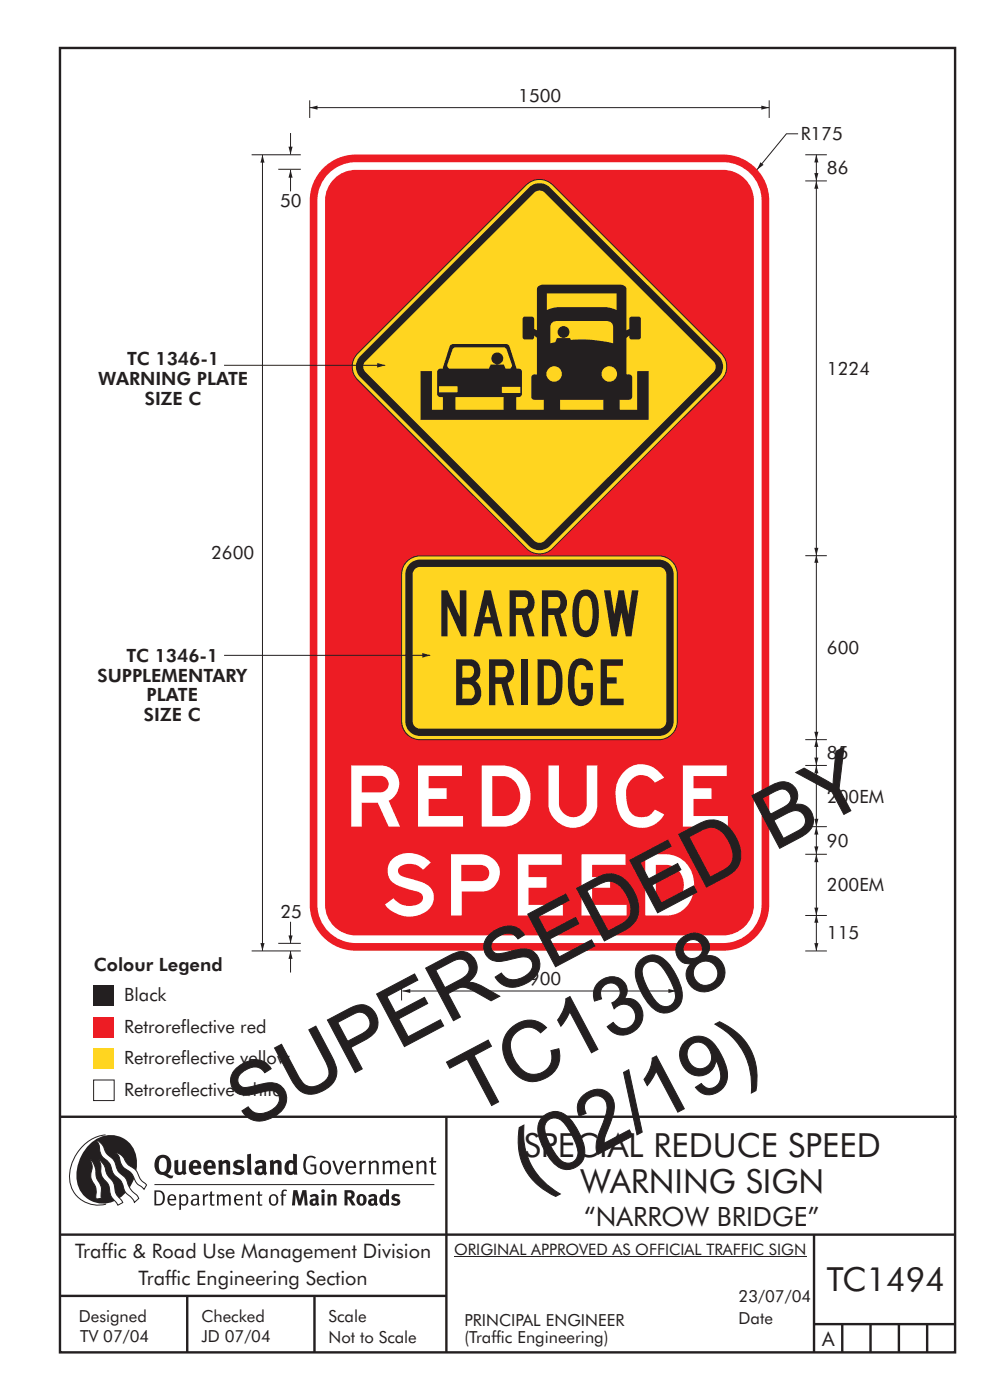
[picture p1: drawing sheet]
<svg xmlns="http://www.w3.org/2000/svg" width="210mm" height="297mm" viewBox="0 0 210 297" stroke-linecap="round" stroke-linejoin="round" font-family="sans-serif">
<g fill="none" stroke="#231f20" stroke-width=".51">
<path d="M12.7 10.2h190v276.9h-190zM12.7 237.1h190.3M94.7 237v50.1M12.7 262.1h190.1M12.7 275.1h82M39.7 275.1v12M66.7 275.1v12M172.7 262.1v25M172.7 281.1h30M178.7 281.1v6M184.7 281.1v6M190.7 281.1v6"/>
<path d="M196.7 281.1v6"/>
</g>
<path d="M96.3 266.8h74.8" fill="none" stroke="#231f20" stroke-width=".21"/>
<path d="M19.9 209.1h4.3v4.3h-4.3z" fill-rule="evenodd" fill="#231f20"/>
<path d="M19.9 229.3h4.3v4.3h-4.3z" fill-rule="evenodd" fill="#fff" stroke="#231f20" stroke-width=".21"/>
<path d="M19.9 222.4h4.3v4.4h-4.3z" fill-rule="evenodd" fill="#ffd520"/>
<g fill="#ed1c24">
<path d="M19.9 215.8h4.3v4.4h-4.3z" fill-rule="evenodd"/>
<path d="M68.2 36.1a9.8 9.8 0 0 1 7.3-3.3h77.9a9.8 9.8 0 0 1 9.8 9.8v149.4a9.8 9.8 0 0 1-9.8 9.8h-77.9a9.8 9.8 0 0 1-9.8-9.8v-149.4a9.7 9.7 0 0 1 2.5-6.5zM69.7 36.8a8.1 8.1 0 0 1 5.8-2.4h77.9a8.2 8.2 0 0 1 8.2 8.2v149.4a8.2 8.2 0 0 1-8.2 8.2h-77.9a8.2 8.2 0 0 1-8.2-8.2v-149.4a8.1 8.1 0 0 1 2.4-5.8zM70.6 38.3a6.5 6.5 0 0 1 4.9-2.2h77.9a6.5 6.5 0 0 1 6.6 6.5v149.4a6.5 6.5 0 0 1-6.6 6.6h-77.9a6.5 6.5 0 0 1-6.5-6.6v-149.4a6.5 6.5 0 0 1 1.6-4.3z" fill-rule="evenodd"/>
</g>
<path d="M65.7 21.3v3.7M163.2 21.3v3.7M170.9 32.9h4.5M85.2 208.6v3.8M143.7 208.6v3.8" fill="none" stroke="#231f20" stroke-width=".21"/>
<g fill="#fff">
<path d="M88.7 162.5h9.3v2.2h-7.1v2.6h3.9v2.3h-3.9v3.6h7.4v2.3h-9.6z"/>
<path d="M116.4 162.5h2.2v8.1a2.95 2.95 0 0 0 2.9 2.9 2.95 2.95 0 0 0 3-2.8v-8.2h2.3v8.2a5.2 5.2 0 0 1-5.2 5 5.2 5.2 0 0 1-5.2-4.9z"/>
<path d="M132.7 163.6a5.3 5.3 0 0 1 7.9 1.1l.3 .4-1.9 1a3.3 3.3 0 0 0-3.7-1.5 3.3 3.3 0 0 0-2.4 3.1 7.3 7.3 0 0 0 1.2 5 3.2 3.2 0 0 0 4.9-.9l1.9 1.1a5.4 5.4 0 0 1-5.9 2.7 5.4 5.4 0 0 1-4.2-5.1 7.1 7.1 0 0 1 1.9-6.9z"/>
<path d="M144.9 162.5h9.3v2.2h-7.1v2.6h3.9v2.3h-3.9v3.6h7.3v2.3h-9.5z"/>
<path d="M83.3 182.3a5.9 5.9 0 0 1 8.1 .8l-1.6 1.5a3.7 3.7 0 0 0-5.1-.4 1.25 1.25 0 0 0 .9 1.9l2.5 .7a4.7 4.7 0 0 1 3.8 2.7 3.8 3.8 0 0 1-2.7 4.6 6.6 6.6 0 0 1-7.5-2.1l1.8-1.3a4.2 4.2 0 0 0 6.1 .6 1.4 1.4 0 0 0-1.3-2.1l-2.2-.6a5.3 5.3 0 0 1-3.6-2.4 3.5 3.5 0 0 1 .8-3.9z"/>
<path d="M109.9 181.3h9.3v2.3h-7.1v2.6h3.8v2.2h-3.8v3.7h7.3v2.2h-9.5z"/>
<path d="M123.4 181.3h9.3v2.3h-7.1v2.6h3.9v2.2h-3.9v3.7h7.4v2.2h-9.6z"/>
<path d="M74.5 162.5v13h2.2v-5.1h3.5l2.3 5.1h2.4l-2.4-5.5a3.9 3.9 0 0 0 2.1-4.4 3.9 3.9 0 0 0-3.8-3.1zM76.7 164.7h4.1a1.74 1.74 0 0 1 1.7 1.7 1.74 1.74 0 0 1-1.7 1.8h-4.1z"/>
<path d="M102.2 162.5v13h4.5a6.1 6.1 0 0 0 5.8-7.2 6.1 6.1 0 0 0-6.1-5.8zM104.5 164.7a6.7 6.7 0 0 1 3.7 .4 4.5 4.5 0 0 1-.4 8l-3.3 .1z"/>
<path d="M95.7 181.3v13h2.3v-5.1h4.3a4 4 0 0 0 3.8-4.1 4 4 0 0 0-4.1-3.8zM97.9 183.6h4a1.73 1.73 0 0 1 1.9 1.7 1.73 1.73 0 0 1-1.8 1.7h-4.1z"/>
<path d="M136.9 181.3v13h4.5a6.1 6.1 0 0 0 5.8-7.2 6.1 6.1 0 0 0-6.1-5.8zM139.2 183.6a6.7 6.7 0 0 1 3.7 .3 4.5 4.5 0 0 1-.4 8l-3.3 .2z"/>
</g>
<path d="M173.2 194.2v7.7" fill="none" stroke="#231f20" stroke-width=".21"/>
<g fill="#231f20">
<path d="M173.2 194.2l.4 1.7h-.8z"/>
<path d="M172.8 200.2h.8l-.4 1.7z"/>
</g>
<path d="M173.2 181.3v13" fill="none" stroke="#231f20" stroke-width=".21"/>
<g fill="#231f20">
<path d="M173.2 181.3l.4 1.7h-.8z"/>
<path d="M172.8 192.7h.8l-.4 1.6z"/>
</g>
<path d="M173.2 175.5v5.8" fill="none" stroke="#231f20" stroke-width=".21"/>
<g fill="#231f20">
<path d="M173.2 175.5l.4 1.7h-.8z"/>
<path d="M172.8 179.7h.8l-.4 1.6z"/>
</g>
<path d="M173.2 162.5v13" fill="none" stroke="#231f20" stroke-width=".21"/>
<g fill="#231f20">
<path d="M173.2 162.5l.4 1.7h-.8z"/>
<path d="M172.8 173.8h.8l-.4 1.7z"/>
</g>
<path d="M173.2 156.9v5.6" fill="none" stroke="#231f20" stroke-width=".21"/>
<g fill="#231f20">
<path d="M173.2 156.9l.4 1.7h-.8z"/>
<path d="M172.8 160.8h.8l-.4 1.7z"/>
</g>
<path d="M173.2 38.4v79.6" fill="none" stroke="#231f20" stroke-width=".21"/>
<g fill="#231f20">
<path d="M173.2 38.4l.4 1.7h-.8z"/>
<path d="M172.8 116.3h.8l-.4 1.7z"/>
</g>
<path d="M173.2 32.8v5.6" fill="none" stroke="#231f20" stroke-width=".21"/>
<g fill="#231f20">
<path d="M173.2 32.8l.4 1.7h-.8z"/>
<path d="M172.8 36.7h.8l-.4 1.7z"/>
</g>
<path d="M65.7 22.8h97.5" fill="none" stroke="#231f20" stroke-width=".21"/>
<g fill="#231f20">
<path d="M65.7 22.8l1.7-.4v.9z"/>
<path d="M161.5 22.4l1.7 .4-1.7 .5z"/>
</g>
<path d="M85.4 210.4h58.1" fill="none" stroke="#231f20" stroke-width=".21"/>
<g fill="#231f20">
<path d="M85.4 210.4l1.7-.5v.9z"/>
<path d="M141.8 209.9l1.7 .5-1.7 .4z"/>
</g>
<path d="M169.3 28.4h-2.4l-6.3 7.6" fill="none" stroke="#231f20" stroke-width=".21"/>
<path d="M161.3 34.4l.7 .6-1.4 1z" fill="#231f20"/>
<path d="M170.9 38.4h4.5M170.9 118h4.5M173.2 117.8v39.2M170.9 157h4.5M170.9 175.5h4.5M170.9 162.5h4.5M170.9 194.3h4.5M170.9 181.3h4.5" fill="none" stroke="#231f20" stroke-width=".21"/>
<g fill="#231f20">
<path d="M173.2 117.8l.4 1.7h-.8z"/>
<path d="M172.8 155.3h.8l-.4 1.7z"/>
</g>
<path d="M55.7 32.9v169M170.9 201.9h4.5" fill="none" stroke="#231f20" stroke-width=".21"/>
<g fill="#231f20">
<path d="M55.7 32.9l.4 1.6h-.8z"/>
<path d="M55.3 200.2h.8l-.4 1.7z"/>
</g>
<path d="M61.6 36v4.6" fill="none" stroke="#231f20" stroke-width=".21"/>
<path d="M61.6 36l.5 1.7h-.9z" fill="#231f20"/>
<path d="M61.6 28.2v4.6" fill="none" stroke="#231f20" stroke-width=".21"/>
<path d="M61.2 31.1h.9l-.5 1.7z" fill="#231f20"/>
<path d="M61.6 201.9v4.5" fill="none" stroke="#231f20" stroke-width=".21"/>
<path d="M61.6 201.9l.5 1.6h-.9z" fill="#231f20"/>
<path d="M61.6 195.7v4.5" fill="none" stroke="#231f20" stroke-width=".21"/>
<path d="M61.2 198.6h.9l-.5 1.6z" fill="#231f20"/>
<path d="M53.4 32.9h10.4M59 35.9h4.8M53.4 201.9h10.4M59 200.2h4.8" fill="none" stroke="#231f20" stroke-width=".21"/>
<g fill="#231f20">
<path d="M65 245.7a1.61 1.61 0 0 1 2 0l-.2 .3a1.17 1.17 0 0 0-1.4-.2 1.17 1.17 0 0 0-.5 1.3 1.42 1.42 0 0 0 1.2 1.8l.6-.1v-1.2h-.8l-.1-.4h1.3v1.8a1.82 1.82 0 0 1-2.1 0 1.82 1.82 0 0 1-.6-2.1l.2-.7z" fill-rule="evenodd"/>
<path d="M68.3 246.6a1.77 1.77 0 0 0 .3 2.7 1.39 1.39 0 0 0 1.4-.5 1.39 1.39 0 0 0 .2-1.5 1.19 1.19 0 0 0-1.9-.7zM68.6 246.9a.83 .83 0 0 1 1 0 .83 .83 0 0 1 .2 1 .75 .75 0 0 1-.6 1 .75 .75 0 0 1-.9-.8l.1-.9z" fill-rule="evenodd"/>
<path d="M70.5 246.4h.5l.8 2.4 .8-2.4h.4l-1 2.9h-.4z" fill-rule="evenodd"/>
<path d="M73.6 246.7a1.74 1.74 0 0 0 .5 2.6l1-.1 .4-.2-.2-.3a.89 .89 0 0 1-1 .2 .89 .89 0 0 1-.5-1h1.8a1.15 1.15 0 0 0-.5-1.4 1.15 1.15 0 0 0-1.5 .2zM74 246.9a.67 .67 0 0 1 .8-.1 .67 .67 0 0 1 .3 .8h-1.3z" fill-rule="evenodd"/>
<path d="M76.2 246.5l.5-.1v.4l.6-.4h.4l-.2 .5a.61 .61 0 0 0-.7 .6v1.8h-.5z" fill-rule="evenodd"/>
<path d="M78.2 246.5l.4-.1 .1 .4a.89 .89 0 0 1 .9-.4 .89 .89 0 0 1 .8 .7v2.2h-.5v-2.2l-.1-.2-.3-.2-.8 .4v2.2h-.4z" fill-rule="evenodd"/>
<path d="M81.1 246.5l.5-.1v.4a.83 .83 0 0 1 .8-.5 .83 .83 0 0 1 .7 .5 .86 .86 0 0 1 1-.4 .86 .86 0 0 1 .7 .7v2.2h-.5v-2.4a.5 .5 0 0 0-.8 .1l-.3 .2v2.1h-.5v-2.3l-.3-.2-.8 .3v2.2h-.4z" fill-rule="evenodd"/>
<path d="M85.7 246.7a1.74 1.74 0 0 0 .5 2.6l1-.1 .4-.2-.2-.3a.89 .89 0 0 1-1 .2 .89 .89 0 0 1-.5-1h1.7a1.15 1.15 0 0 0-.4-1.4 1.15 1.15 0 0 0-1.5 .2zM86.1 246.9a.67 .67 0 0 1 .8-.1 .67 .67 0 0 1 .3 .8h-1.3z" fill-rule="evenodd"/>
<path d="M88.3 246.5l.4-.1 .1 .4a.89 .89 0 0 1 1-.4 .89 .89 0 0 1 .7 .7v2.2h-.5v-2.2l-.1-.2-.3-.2-.8 .4v2.2h-.4z" fill-rule="evenodd"/>
<path d="M91.5 245.7l.5-.1-.1 .8h.7l-.1 .4h-.6v2l.1 .2h.5l.1 .2a.71 .71 0 0 1-1.1-.5v-1.9h-.4v-.4h.4z" fill-rule="evenodd"/>
<path d="M37 246.4l.8-.2v2a.46 .46 0 0 0 .2 .6 .46 .46 0 0 0 .7-.3v-2.1l.7-.2v2.3l.2 .6-.6 .3-.2-.3a1.03 1.03 0 0 1-1.2 .3 1.03 1.03 0 0 1-.6-1.1z" fill-rule="evenodd"/>
<path d="M40.5 246.6a1.64 1.64 0 0 0-.1 2.3 1.64 1.64 0 0 0 2.3 .1l-.3-.5a.78 .78 0 0 1-.9 .3 .78 .78 0 0 1-.6-.7h1.8a1.37 1.37 0 0 0-.5-1.7 1.37 1.37 0 0 0-1.7 .2zM41.1 247a.48 .48 0 0 1 .6-.1 .48 .48 0 0 1 .2 .6h-.9z" fill-rule="evenodd"/>
<path d="M43.5 246.6a1.65 1.65 0 0 0-.2 2 1.65 1.65 0 0 0 1.9 .7l.6-.3-.4-.5a.78 .78 0 0 1-.9 .4 .78 .78 0 0 1-.5-.8h1.8a1.37 1.37 0 0 0-.6-1.7 1.37 1.37 0 0 0-1.7 .2zM44.1 247a.48 .48 0 0 1 .7-.1 .48 .48 0 0 1 .1 .6h-.9z" fill-rule="evenodd"/>
<path d="M46.3 246.4l.7-.2 .1 .4a.95 .95 0 0 1 1.1-.4 .95 .95 0 0 1 .6 .9v2.3h-.7l-.1-2.3-.2-.2-.6 .3v2.2h-.8z" fill-rule="evenodd"/>
<path d="M49.7 246.6a1.73 1.73 0 0 1 2.1-.1l-.3 .5-.5-.2a.42 .42 0 0 0-.6 .3l.1 .2a1.23 1.23 0 0 1 1.4 1.1 1.47 1.47 0 0 1-2.3 .8l-.3-.1 .3-.6 .8 .3a.47 .47 0 0 0 .7-.3 .87 .87 0 0 0-1.1-.5l-.4-.2-.1-.4z" fill-rule="evenodd"/>
<path d="M54.1 246.6l.3 .6 .3-.2a.62 .62 0 0 1 .9 0l.1 .4a1.21 1.21 0 0 0-1.3 .4 1.21 1.21 0 0 0-.2 1.3 1.19 1.19 0 0 0 1.7 0l.4 .4 .4-.5-.2-.3v-1.4a.96 .96 0 0 0-1.4-1.1zM55 248.1l.7-.1v.7a.43 .43 0 0 1-.7 .1 .43 .43 0 0 1 0-.7z" fill-rule="evenodd"/>
<path d="M57.2 246.4l.7-.2 .1 .4a.95 .95 0 0 1 1.1-.4 .95 .95 0 0 1 .6 .9v2.3h-.8v-2.3l-.2-.2-.6 .3v2.2h-.8z" fill-rule="evenodd"/>
<path d="M62.2 244.9v1.5a1.29 1.29 0 0 0-1.4 .1 1.29 1.29 0 0 0-.4 1.4 1.24 1.24 0 0 0 .5 1.3 1.24 1.24 0 0 0 1.4 0l.1 .2h.7l-.1-4.4zM61.5 246.9h.4l.3 .2v1.4l-.2 .2a.48 .48 0 0 1-.7-.4 1.52 1.52 0 0 1 .2-1.4z" fill-rule="evenodd"/>
<path d="M52.4 245.1l.8-.2 .2 4.5h-.8v-.2z" fill-rule="evenodd"/>
</g>
<path d="M22.4 240.9a9 9 0 0 0-7.3 10.9 6.2 6.2 0 0 0 7.4 3.8M32.8 251.5h59.4" fill="none" stroke="#231f20" stroke-width=".21"/>
<path d="M19.1 242.8a5.7 5.7 0 0 1 6.6-1.4 5.7 5.7 0 0 1 3.4 5.7 8.6 8.6 0 0 1-6.3 8.3 5.7 5.7 0 0 1-6.5-7 9.9 9.9 0 0 1 2.8-5.6z" fill-rule="evenodd" fill="#231f20"/>
<path d="M24.5 244.6a3.1 3.1 0 0 1 2.3 2.1l.8 .8a3.2 3.2 0 0 1 1.9 2.3l.4 .7 1.2 1-.5 1-.3-.3a3.5 3.5 0 0 1-1.8-2.1 3.8 3.8 0 0 0-2.2-2.2 3.5 3.5 0 0 1-1-2.2zM20.5 242a3.4 3.4 0 0 1 1.9 2.4l.7 .9a3.7 3.7 0 0 1 1.8 2.9l.7 .9a3.5 3.5 0 0 1 1.7 2.6 6.3 6.3 0 0 0 1.9 2.2l.2 .5-.9 .8a6.1 6.1 0 0 0-1.9-2.2l-.3-.7a3.6 3.6 0 0 0-2-2.8l-.5-1a3.6 3.6 0 0 0-2-2.8 3.7 3.7 0 0 1-.7-2.4zM21 246.2a3.4 3.4 0 0 1 1.6 2.7l.5 1a3.8 3.8 0 0 1 1.4 3.1l.3 .7 1.2 1.6-1 .5-.5-.8a3.2 3.2 0 0 1-1.3-2.7 4.3 4.3 0 0 0-1.4-2.3 4.7 4.7 0 0 1-.4-2.9zM19.3 246.2a5.1 5.1 0 0 1 1.1 3.7l.3 .6a3.1 3.1 0 0 1 .7 3l.1 .9-1.1 .1-.1-.8a3.5 3.5 0 0 0-.8-3.2 3.6 3.6 0 0 1 .1-2.5z" fill-rule="evenodd" fill="#fff" stroke="#231f20" stroke-width=".21"/>
<g fill="#231f20">
<path d="M33.4 245.6a2.51 2.51 0 0 0 .4 3.7l.8 .1a2.78 2.78 0 0 0 2 .7l.2-.6h-.5l-.8-.3a2.56 2.56 0 0 0 0-3.8 1.83 1.83 0 0 0-2.1 .2zM34.1 245.9a.87 .87 0 0 1 1 0 .87 .87 0 0 1 .3 1v.4a1.17 1.17 0 0 1-.8 1.5l-.4-.1a2.38 2.38 0 0 1-.1-2.8z" fill-rule="evenodd"/>
<path d="M33.2 253v2.6a1.12 1.12 0 0 0 1.1-.3 1.12 1.12 0 0 0 .3-1.2l-.1-.5-.4-.5zM32.8 252.7h1.1a1.67 1.67 0 0 1 1.1 1.6 1.67 1.67 0 0 1-1.2 1.6h-1zM36.1 254l-.2 .5h1.1a.55 .55 0 0 0-.2-.6 .55 .55 0 0 0-.7 .1zM35.8 253.8a.95 .95 0 0 1 1.2-.1 .95 .95 0 0 1 .4 1.1h-1.5a.72 .72 0 0 0 .4 .8 .72 .72 0 0 0 .9-.2l.1 .2a1.15 1.15 0 0 1-1.5 .1 1.15 1.15 0 0 1-.2-1.5zM38.4 254.2v1.1a.7 .7 0 0 0 1 .2 .7 .7 0 0 0 .2-.9 .61 .61 0 0 0-.4-.8 .61 .61 0 0 0-.8 .4zM38 253.6l.4-.1v.3a.95 .95 0 0 1 1.2-.1 .95 .95 0 0 1 .4 1.2 .92 .92 0 0 1-.5 .9 .92 .92 0 0 1-1.1-.1v1.1l-.4 .1zM41 254.9a.5 .5 0 0 0 .2 .8 .5 .5 0 0 0 .6-.4l.1-.6zM40.6 253.8a1 1 0 0 1 1.6 .3v1.4l.2 .2-.2 .3-.3-.4a.78 .78 0 0 1-1.4 0 .78 .78 0 0 1 .8-1.1l.6-.1a.58 .58 0 0 0-.4-.6 .58 .58 0 0 0-.7 .2zM43 253.6l.3-.1 .1 .4 .3-.3 .5-.1-.2 .4a.52 .52 0 0 0-.6 .5v1.5h-.3zM44.6 253l.4-.1v.7h.6l-.2 .2h-.4v1.5a.35 .35 0 0 0 .5 .3v.3a.57 .57 0 0 1-.6 0 .57 .57 0 0 1-.3-.5v-1.6h-.3v-.2h.3zM46 253.6l.3-.1 .1 .3 .2-.1a.64 .64 0 0 1 1 .2 .7 .7 0 0 1 .8-.4 .7 .7 0 0 1 .6 .6v1.8h-.4v-1.7l-.3-.4-.6 .4v1.7h-.4v-1.7a.38 .38 0 0 0-.3-.4 .38 .38 0 0 0-.4 .2l-.2 .1v1.8h-.4zM50.2 254l-.1 .5h1a.55 .55 0 0 0-.2-.6 .55 .55 0 0 0-.7 .1zM49.9 253.8a.95 .95 0 0 1 1.2-.1 .95 .95 0 0 1 .4 1.1h-1.4a.72 .72 0 0 0 .4 .8 .72 .72 0 0 0 .8-.2l.2 .2a1.15 1.15 0 0 1-1.5 .1 1.15 1.15 0 0 1-.3-1.5zM52.1 253.6l.3-.1 .1 .4a.72 .72 0 0 1 .8-.4 .72 .72 0 0 1 .6 .6v1.8h-.4v-1.6a.45 .45 0 0 0-.3-.5 .45 .45 0 0 0-.5 .2l-.2 .1v1.8h-.3zM54.8 253l.4-.1-.1 .7h.6l-.1 .2h-.5v1.5a.35 .35 0 0 0 .5 .3l.1 .3a.57 .57 0 0 1-.6 0 .57 .57 0 0 1-.4-.5v-1.6h-.3v-.2h.3zM57.6 253.9l-.2 .7a.65 .65 0 0 0 .3 .9 .65 .65 0 0 0 .9-.2v-.1a.93 .93 0 0 0-.7-1.4zM57.3 253.8a1.12 1.12 0 0 1 1.5 0 1.12 1.12 0 0 1 .2 1.5 1.01 1.01 0 0 1-1.3 .6 1.01 1.01 0 0 1-.7-1.2zM59.9 252.7l.5-.2 .5 .1-.1 .3-.4-.1-.3 .2v.6h.7l-.2 .2h-.5v2.1h-.4v-2.1h-.2v-.2h.2zM62.2 252.6l-.3 3.3h.7l.1-2.3 .6 2.3h.6l.6-2.3 .2 2.3h.6l-.3-3.3h-.8l-.6 2.2-.5-2.2zM65.7 253.8l.3 .4a.51 .51 0 0 1 .5-.3 .51 .51 0 0 1 .5 .4v.1a.88 .88 0 0 0-1.2 .3 .88 .88 0 0 0 .2 1.2 .9 .9 0 0 0 1.1-.2l.4 .3 .3-.4-.2-.3v-1a.87 .87 0 0 0-.5-.9 .87 .87 0 0 0-1 .2zM66.5 254.9l.5-.1-.1 .5-.1 .2h-.3l-.1-.2zM68.2 253.5v2.4h.7v-2.5zM68.2 252.8a.39 .39 0 0 0 .7 0 .39 .39 0 0 0-.7 0zM69.4 253.6l.1 2.3h.6v-1.7a.33 .33 0 0 1 .4-.2 .33 .33 0 0 1 .3 .3v1.6h.6v-1.8a.75 .75 0 0 0-.5-.6 .75 .75 0 0 0-.8 .2l-.1-.3zM73.1 252.6v3.3h.6v-1.4l.3 .3 .7 1.1h.8l-1-1.4a.94 .94 0 0 0 .8-1 .94 .94 0 0 0-1-.9zM73.7 253.2a.51 .51 0 0 1 .8 .1 .51 .51 0 0 1-.2 .7h-.6zM75.9 253.8a1.19 1.19 0 0 0 0 1.7 1.19 1.19 0 0 0 1.7 0 1.19 1.19 0 0 0-.1-1.6 1.19 1.19 0 0 0-1.6-.1zM76.5 254l.2-.1a.99 .99 0 0 1 0 1.6 1.06 1.06 0 0 1-.2-1.5zM78.1 253.8l.3 .4a.51 .51 0 0 1 .5-.3 .51 .51 0 0 1 .5 .4v.1a.88 .88 0 0 0-1.1 .3 .88 .88 0 0 0 .2 1.2 .9 .9 0 0 0 1-.2l.4 .3 .3-.4-.2-.3v-1a.87 .87 0 0 0-.5-.9 .87 .87 0 0 0-1 .2zM78.9 254.9l.5-.1v.5l-.2 .2h-.3l-.1-.2zM81.9 252.4v1.2a1.2 1.2 0 0 0-1.3 .6 1.2 1.2 0 0 0 .1 1.4l.6 .3 .7-.2 .1 .2h.5l-.1-3.4zM81.4 254l.5 .1v1.2a.46 .46 0 0 1-.6 0 .46 .46 0 0 1-.1-.6zM83.3 253.6a.79 .79 0 0 0-.1 1 .79 .79 0 0 0 .9 .4 .33 .33 0 0 1 .1 .5 .33 .33 0 0 1-.5-.1l-.5-.2-.2 .5a1.15 1.15 0 0 0 1.2 .3 1.15 1.15 0 0 0 .7-1 1.49 1.49 0 0 0-1.1-.8 .4 .4 0 0 1 .2-.3 .4 .4 0 0 1 .5 .1l.1 .1 .2-.5a1.47 1.47 0 0 0-1.5 0z" fill-rule="evenodd"/>
</g>
<path d="M86.4 119.2a3.9 3.9 0 0 1 2.7-1.2h50.7a3.9 3.9 0 0 1 3.9 3.9v31.2a3.9 3.9 0 0 1-3.9 3.9h-50.7a3.9 3.9 0 0 1-3.9-3.9v-31.2a3.9 3.9 0 0 1 1.2-2.7z" fill-rule="evenodd" fill="#ffd520" stroke="#231f20" stroke-width=".21"/>
<path d="M86.7 120a3.1 3.1 0 0 1 2.4-1.2h50.7a3.1 3.1 0 0 1 3.1 3.1v31.2a3.1 3.1 0 0 1-3.1 3.1h-50.7a3.1 3.1 0 0 1-3.1-3.1v-31.2l.1-.7z" fill-rule="evenodd" fill="#231f20"/>
<path d="M88.2 120.6l.9-.3h50.7a1.57 1.57 0 0 1 1.6 1.6v31.2a1.57 1.57 0 0 1-1.6 1.6h-50.7a1.57 1.57 0 0 1-1.5-1.6v-31.2v-.5z" fill-rule="evenodd" fill="#ffd520"/>
<g fill="#231f20">
<path d="M93.6 125.3h1.4l2.6 5.7v-5.7h1.4v9.8h-1.1l-2.9-6.4v6.4h-1.4z"/>
<path d="M128.2 125.3h1.3l.8 5.1 1-5.1h1.1l.9 5.2 .8-5.2h1.4l-1.5 9.8h-1.2l-1-5-.9 5h-1.2z"/>
<path d="M110.6 139.9h1.4v9.8h-1.4z"/>
<path d="M121.5 140.6a2.51 2.51 0 0 1 2.7-.7 2.51 2.51 0 0 1 1.6 2.4h-1.4a1.14 1.14 0 0 0-1.1-1.2 1.14 1.14 0 0 0-1.2 1.2 11.4 11.4 0 0 0 .2 5.6 1.15 1.15 0 0 0 1.3 .6 1.15 1.15 0 0 0 .9-1v-1.1h-1.2v-1.4h2.5v1.9a2.53 2.53 0 0 1-2.1 3 2.53 2.53 0 0 1-2.9-2.2 11.4 11.4 0 0 1 .4-6.7z"/>
<path d="M127.4 139.9h4.8v1.4h-3.4v2.5h2.1v1.3h-2.1v3.2h3.5v1.4h-4.9z"/>
<path d="M103.5 128.4l.7 2.6h-1.4zM102.8 125.3l-2.3 9.8h1.4l.6-2.7h2l.7 2.7h1.4l-2.4-9.8z"/>
<path d="M108.1 125.3v9.8h1.3v-4.6h1.3l1.3 4.6h1.4l-1.4-4.8a2.71 2.71 0 0 0 1.4-2.7 2.71 2.71 0 0 0-2-2.3zM109.4 126.7h1.8a1.29 1.29 0 0 1 .6 2l-.4 .4h-2z"/>
<path d="M115 125.3v9.8h1.3v-4.6h1.3l1.3 4.6h1.4l-1.4-4.8a2.71 2.71 0 0 0 1.4-2.7 2.71 2.71 0 0 0-2.1-2.3zM116.3 126.7h1.7a1.29 1.29 0 0 1 .7 2l-.4 .4h-2z"/>
<path d="M122.7 125.7a6 6 0 0 0-1.3 4.5 6 6 0 0 0 1.3 4.5 2.49 2.49 0 0 0 4.1-1.7 10.2 10.2 0 0 0-.5-6.8 2.42 2.42 0 0 0-3.6-.5zM123.6 126.8a1.14 1.14 0 0 1 1.2-.2 1.14 1.14 0 0 1 .7 1.1l.2 2.5a5.6 5.6 0 0 1-.7 3.4 1.24 1.24 0 0 1-1.4 0 1.24 1.24 0 0 1-.6-1.2 11.4 11.4 0 0 1 .3-5.2z"/>
<path d="M98.1 145.2h1.3a1.71 1.71 0 0 1 1.3 1.3 1.71 1.71 0 0 1-.6 1.8h-2zM98.1 141.3h1.4a1.26 1.26 0 0 1 1.1 .9 1.26 1.26 0 0 1-.4 1.4l-.5 .2-1.6 .1zM96.8 139.9v9.8h3a2.57 2.57 0 0 0 2.2-3.6 2.32 2.32 0 0 0-1.1-1.5 2.69 2.69 0 0 0-.4-4.5z"/>
<path d="M103.8 139.9v9.8h1.3v-4.5h1.3l1.3 4.5h1.4l-1.4-4.8a2.71 2.71 0 0 0 1.4-2.7 2.71 2.71 0 0 0-2.1-2.3zM105.1 141.3h1.7a1.29 1.29 0 0 1 .7 2.1l-.4 .3-2 .1z"/>
<path d="M114 139.9v9.8a6.3 6.3 0 0 0 3.8-.4 4.4 4.4 0 0 0 1.6-3.9 6.1 6.1 0 0 0-1.3-4.9 2.89 2.89 0 0 0-1.9-.6zM115.4 141.3a1.84 1.84 0 0 1 2.4 1.3l.2 1.4a6.4 6.4 0 0 1-.7 4 2.28 2.28 0 0 1-1.9 .3z"/>
</g>
<path d="M75.9 75.1l35.8-35.9a3.9 3.9 0 0 1 5.5 0l35.9 35.9a3.9 3.9 0 0 1 0 5.5l-35.9 35.8a3.9 3.9 0 0 1-5.5 0l-35.8-35.8a3.9 3.9 0 0 1 0-5.5z" fill-rule="evenodd" fill="#ffd520" stroke="#231f20" stroke-width=".21"/>
<path d="M76.4 75.6l36-35.9a3.2 3.2 0 0 1 4.3 .1l35.8 35.8a3.2 3.2 0 0 1 0 4.5l-35.9 35.9a3.1 3.1 0 0 1-4.4-.1l-35.9-36a3.1 3.1 0 0 1 .1-4.3z" fill-rule="evenodd" fill="#231f20"/>
<path d="M77.5 76.7l35.9-35.9a1.59 1.59 0 0 1 2.2 .1l35.9 35.9a1.59 1.59 0 0 1-.1 2.2l-35.9 35.8a1.59 1.59 0 0 1-2.2 0l-35.8-35.9a1.59 1.59 0 0 1 0-2.2z" fill-rule="evenodd" fill="#ffd520"/>
<path d="M127.6 79.4a1.65 1.65 0 0 1 3.3 0 1.65 1.65 0 0 1-3.3 0zM118.3 70.5a1.26 1.26 0 0 1 2.5 0 1.26 1.26 0 0 1-2.5 0zM117 68.6l-.2 1v3.3l1-.3 .4-.8h2.7l.2 .4 3.1-.1 1.6 .1 4.3 .7v-3.3a1.3 1.3 0 0 0-1.6-1.5h-10.1l-1.1 .2zM96.2 73.9l-1.3 3.6 .4 .8h8.4l.4-.9h2.8l.4 .9h.9l.4-.5v-.3l-1.1-3.3-.4-.4-10.4-.1zM104.3 76.1a1.26 1.26 0 0 1 2.5 0 1.26 1.26 0 0 1-2.5 0zM89.2 78.8h2.5v8.2h2.3v-2.7h-.6a.66 .66 0 0 1-.6-.7v-4.7a.66 .66 0 0 1 .6-.6h.5l1.5-4.8 .3-.3 .5-.2 11.4 .1 .5 .4 1.5 4.8a.83 .83 0 0 1 1.2 .6v4.7a.66 .66 0 0 1-.7 .7h-.6v2.7h5.9v-2.1h-2a.65 .65 0 0 1-.7-.7v-4.1a.64 .64 0 0 1 .7-.6h.5v-7.8l-.6-.5v.6l-.4 .3h-1.5l-.5-.3v-4.1l.2-.4 .3-.1 1.7 .1 .2 .4v2.1l.6 .3v-8.8a1.15 1.15 0 0 1 1.2-.9l16.9 .1a1.08 1.08 0 0 1 .9 .8v8.8l.6-.3v-2.1l.3-.4 1.7-.1 .2 .1 .3 .4-.1 4.1-.4 .3h-1.5l-.4-.3-.1-.6-.6 .5v7.8h.6a.64 .64 0 0 1 .6 .6v4.1a.65 .65 0 0 1-.6 .7h-2v2.1h3.7v-8.2h2.4v10.3h-48.4zM118.8 84.9v2.1h9.2v-2.1zM115.9 79.4a1.65 1.65 0 0 0 3.3 0 1.65 1.65 0 0 0-3.3 0zM116 62.3h14.8v3.5l-1.4-.5-1.1-.1h-9.8l-1.1 .1-1.4 .5zM96.7 84.3v2.7h10.2v-2.7zM106.5 82.1h3.8l.1 .1v1.1l-.1 .1h-3.7l-.1-.1zM93.2 82h3.7l.2 .1v1l-.2 .2h-3.6l-.2-.2z" fill-rule="evenodd" fill="#231f20"/>
<path d="M47.5 77.5h34.2" fill="none" stroke="#231f20" stroke-width=".21"/>
<path d="M80 77.1l1.7 .4-1.7 .5z" fill="#231f20"/>
<path d="M47.5 139.1h43.8" fill="none" stroke="#231f20" stroke-width=".21"/>
<path d="M89.6 138.6l1.7 .5-1.7 .5z" fill="#231f20"/>
<g font-size="17.6" fill="#231f20">
<text x="52.5" y="239.8" transform="rotate(-28 52.5 239.8)">SUPERSEDED BY</text>
<text x="100.3" y="236.8" transform="rotate(-28 100.3 236.8)">TC1308</text>
<text x="112.5" y="252.6" transform="rotate(-28 112.5 252.6)">(02/19)</text>
</g>
<g font-size="7.1" fill="#231f20">
<text x="111.2" y="245.6">SPECIAL REDUCE SPEED</text>
<text x="123.1" y="253.2">WARNING SIGN</text>
<text x="175.4" y="274.1">TC1494</text>
</g>
<text font-size="5.6" fill="#231f20" x="124" y="260.1">“NARROW BRIDGE”</text>
<g font-size="4.2" fill="#231f20">
<text x="15.9" y="267.1">Traffic &amp; Road Use Management Division</text>
<text x="29.4" y="272.7">Traffic Engineering Section</text>
<text x="174.4" y="285.6">A</text>
</g>
<g font-size="3.9" fill="#231f20">
<text x="110" y="21.6">1500</text>
<text x="169.9" y="29.7">R175</text>
<text x="175.5" y="37">86</text>
<text x="59.4" y="44">50</text>
<text x="27" y="77.6">TC 1346-1</text>
<text x="20.8" y="81.8">WARNING PLATE</text>
<text x="175.5" y="79.6">1224</text>
<text x="30.7" y="85.9">SIZE C</text>
<text x="44.8" y="118.7">2600</text>
<text x="26.8" y="140.5">TC 1346-1</text>
<text x="175.5" y="138.8">600</text>
<text x="20.7" y="144.7">SUPPLEMENTARY</text>
<text x="31.1" y="148.9">PLATE</text>
<text x="30.6" y="153.1">SIZE C</text>
<text x="175.5" y="161">85</text>
<text x="175.5" y="170.4">200EM</text>
<text x="175.5" y="179.7">90</text>
<text x="175.5" y="189.2">200EM</text>
<text x="59.5" y="194.8">25</text>
<text x="175.5" y="199.4">115</text>
<text x="19.9" y="206.1">Colour Legend</text>
<text x="112.2" y="209.1">900</text>
<text x="26.4" y="212.5">Black</text>
<text x="26.4" y="219.3">Retroreflective red</text>
<text x="26.4" y="225.9">Retroreflective yellow</text>
<text x="26.4" y="232.7">Retroreflective white</text>
</g>
<g font-size="3.5" fill="#231f20">
<text x="16.7" y="280.5">Designed</text>
<text x="42.7" y="280.5">Checked</text>
<text x="69.7" y="280.5">Scale</text>
<text x="98.6" y="281.4">PRINCIPAL ENGINEER</text>
<text x="156.7" y="281.1">Date</text>
<text x="156.7" y="276.3">23/07/04</text>
<text x="17" y="284.9">TV 07/04</text>
<text x="42.7" y="284.9">JD 07/04</text>
<text x="69.7" y="285.1">Not to Scale</text>
<text x="98.6" y="285.2">(Traffic Engineering)</text>
</g>
<text font-size="3.4" fill="#231f20" x="96.3" y="266.4">ORIGINAL APPROVED AS OFFICIAL TRAFFIC SIGN</text>
</svg>
